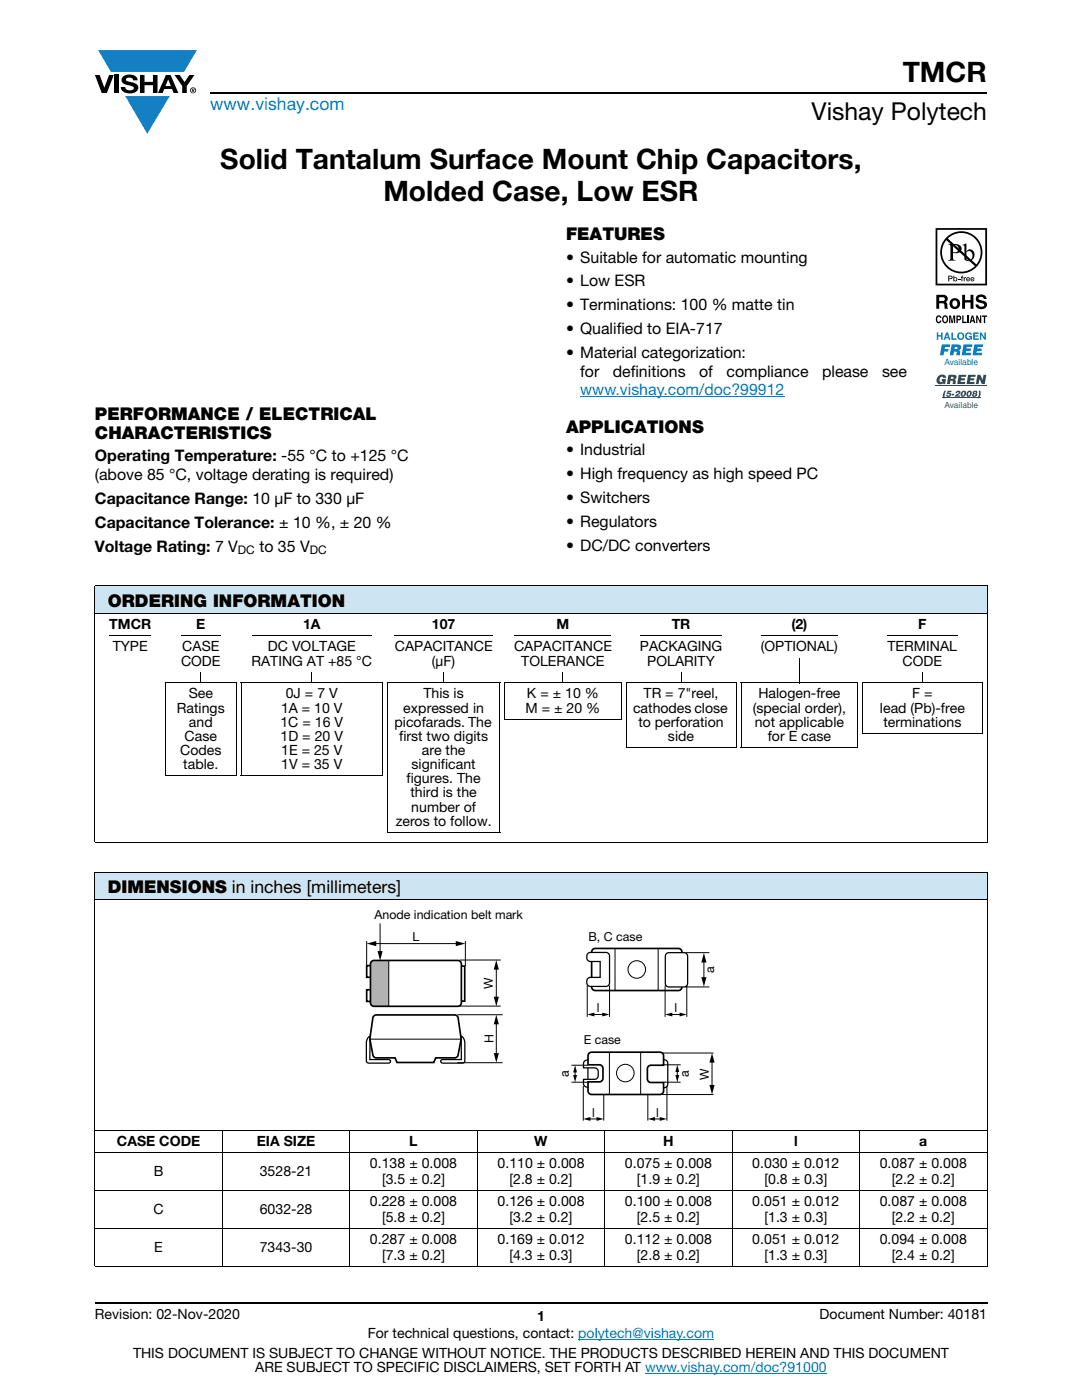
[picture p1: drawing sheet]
<svg xmlns="http://www.w3.org/2000/svg" width="216mm" height="279mm" viewBox="0 0 216 279" stroke-linecap="round" stroke-linejoin="round" font-family="sans-serif">
<g fill="#147fc3">
<path d="M19.6 10h19.7l-2.6 4.3h-1.1h-13.5z"/>
<path d="M25 19.2h8.9l-4.5 7.5z"/>
</g>
<g fill="#000">
<path d="M18.9 15h1l.9 2.5 1-2.5h.9l-1.4 3.6h-1zM22.9 15h.9v3.6h-.9zM24.6 15.3a2.1 2.1 0 0 1 2.8 .3l.1 .4h-.9a.79 .79 0 0 0-.7-.5 .79 .79 0 0 0-.8 .4l.3 .3 1 .2a1.08 1.08 0 0 1 1.2 1 1.08 1.08 0 0 1-1.1 1.2 1.73 1.73 0 0 1-2.4-1.2h.9a.96 .96 0 0 0 .8 .6 .96 .96 0 0 0 .9-.4 1.31 1.31 0 0 0-1.2-.6 1.03 1.03 0 0 1-1.1-.6 1.03 1.03 0 0 1 .2-1.1zM27.9 15h.9v1.3h1.7v-1.3h.9v3.6h-.9v-1.6h-1.7v1.6h-.9zM34.8 15h1.1l.9 1.4 1-1.4h1l-1.5 2.2v1.4h-.9v-1.4zM191.2 55.6h.4v.2h-.4zM191.9 55.1l.3-.1-.2 .2 .2 .1v.2h-.2v.6h-.1v-.6h-.2zM192.3 55.3h.2v.2l.3-.2v.2h-.3v.6h-.2zM186.9 63.1l.4-.2 .3 .1 .2 .5-.6-.3a.66 .66 0 0 0 .1 1l.3-.2h.2a.54 .54 0 0 1-.4 .5 .54 .54 0 0 1-.6-.4zM189.4 63h.4l.2 1.2 .2-1.2h.4v1.5h-.3v-1.3l-.2 1.3h-.2l-.3-1.3v1.3h-.2zM192 63h.3v1.2h.6v.3h-.9zM192 58.8h.6v1.1h1.1v-1.1h.5v2.8h-.5v-1.2h-1.1v1.2h-.6z"/>
<path d="M193 63h.3v1.5h-.3zM195 59a1.15 1.15 0 0 1 1.9 .7h-.6v-.2a.68 .68 0 0 0-1-.1v.3l.2 .2a1.29 1.29 0 0 1 1.5 .9 1.17 1.17 0 0 1-1.2 .9 1.17 1.17 0 0 1-1.1-.9h.5l.1 .2a.67 .67 0 0 0 1.1-.1l-.3-.3-.5-.2a.82 .82 0 0 1-.9-.5 .82 .82 0 0 1 .3-.9zM194.8 63h.3l.5 1v-1h.2v1.5h-.3l-.5-1.1v1.1h-.2zM195.9 63h1.1v.2h-.4v1.3h-.3v-1.3h-.4z"/>
<path d="M33.6 15.9l.5 1.3h-1.1zM33.1 15l-1.6 3.6h1l.3-.8h1.5l.3 .8h1l-1.6-3.6z"/>
<path d="M38.4 17.8h.2v.2h-.2zM38.3 17.7v.7h.1v-.3l.4 .3-.2-.3 .2-.2-.1-.2z"/>
<path d="M38.1 18a.46 .46 0 0 1 .9 0 .46 .46 0 0 1-.9 0zM37.9 18a.6 .6 0 0 0 1.2 0 .6 .6 0 0 0-1.2 0z"/>
<path d="M189.1 47.6a3.9 3.9 0 0 1 5.3-.1 3.9 3.9 0 0 1 .4 5.3zM188.8 47.9l5.7 5.2a3.9 3.9 0 0 1-5.3 .1 3.9 3.9 0 0 1-.4-5.3zM187.6 50.4a4.2 4.2 0 0 0 8.4 0 4.2 4.2 0 0 0-8.4 0z"/>
<path d="M189.4 55.2v.3h.4v-.3zM189.2 55l.7 .1 .2 .3-.2 .3h-.5v.4h-.2z"/>
<path d="M190.2 48.9v1.4a.75 .75 0 0 0 1.1-.7 .75 .75 0 0 0-1.1-.7zM189.2 48.7a2.81 2.81 0 0 1 2.4 .4 .97 .97 0 0 1 0 1.2 .97 .97 0 0 1-1.2 .2l-.2-.1v1.1v.3l.5 .2h-1.5l.3-.1 .1-.4v-2.3v-.2z"/>
<path d="M190.3 60a.63 .63 0 0 0-.3 .8 .63 .63 0 0 0 .8 .4 .63 .63 0 0 0 .2-.8 .63 .63 0 0 0-.7-.4zM189.5 60.6a1.09 1.09 0 0 1 2.1 0 1.09 1.09 0 0 1-2.1 0z"/>
<path d="M190.4 55.7a.26 .26 0 0 0 .5 0 .26 .26 0 0 0-.5 0zM190.2 55h.2v.4a.38 .38 0 0 1 .5 .1 .38 .38 0 0 1 0 .5 .38 .38 0 0 1-.5 0l-.2 .1z"/>
<path d="M192.8 50.3v1.4l.2 .1a.72 .72 0 0 0 .8 0 .72 .72 0 0 0 .3-.8 .72 .72 0 0 0-.4-.8 .72 .72 0 0 0-.9 .1zM192.1 48.9l.7-.3v1.6a.89 .89 0 0 1 1.1-.4 .89 .89 0 0 1 .6 1.1 1.23 1.23 0 0 1-.7 1.1 1.23 1.23 0 0 1-1.4-.2v-2.7z"/>
<path d="M193 55.5v.2h.4l-.2-.3zM193 55.4h.4l.2 .4h-.6v.1h.5a.42 .42 0 0 1-.6 .1 .42 .42 0 0 1 .1-.6z"/>
<path d="M193.9 55.5l-.1 .2h.5l-.3-.3zM193.8 55.4h.5l.1 .4h-.6l.1 .1h.5a.42 .42 0 0 1-.6 .1 .42 .42 0 0 1 0-.6z"/>
<path d="M187 45.9h9.6v10.7h-9.6zM186.7 45.5v11.5h10.3v-11.5z"/>
<path d="M187.4 59.3v.8l.9-.1a.39 .39 0 0 0 .1-.6zM186.8 58.8h1.4a.79 .79 0 0 1 .8 .5 .79 .79 0 0 1-.1 .8l-.2 .2a.98 .98 0 0 1 .4 1.2l.1 .1h-.7l-.2-1-.9-.1v1.1h-.6z"/>
<path d="M188.4 63.2a.64 .64 0 0 0 .2 1.1l.1-.1a.64 .64 0 0 0-.1-1zM188.2 63.1l.2-.2a.56 .56 0 0 1 .7 .4 .82 .82 0 0 1-.5 1.2h-.2a.89 .89 0 0 1-.2-1.4z"/>
<path d="M191.1 63.2v.5l.4-.1v-.3zM190.8 63h.6a.5 .5 0 0 1 .4 .5 .5 .5 0 0 1-.4 .4h-.3v.6h-.3z"/>
<path d="M194 63.3l-.1 .6h.3zM193.9 63h.3l.4 1.5h-.3v-.3h-.5l-.1 .3h-.3z"/>
</g>
<path d="M42 18.6h155M18.9 260h178.1" fill="none" stroke="#000" stroke-width=".36"/>
<path d="M115.8 79.1h40.7M115.4 267.3h27.1M128.7 274h36.3" fill="none" stroke="#067ec4" stroke-width=".2"/>
<g fill="#0160ae">
<path d="M186.9 66.4h.3v.5h.6v-.5h.3v1.4h-.3v-.6h-.6v.6h-.3z"/>
<path d="M189.8 66.4h.3v1.1h.8v.3h-1.1z"/>
<path d="M192.7 66.6a.68 .68 0 0 1 1.2 .2l-.8-.2a.55 .55 0 0 0-.2 .6 .55 .55 0 0 0 .4 .4l.4-.3h-.4v-.3h.6v.8h-.2v-.2a.71 .71 0 0 1-1 0 .71 .71 0 0 1 0-1z"/>
<path d="M194.2 66.4h1.1v.2h-.8v.3h.7v.3h-.7v.4h.8v.2h-1.1z"/>
<path d="M195.5 66.4h.3l.6 1v-1h.3v1.4h-.3l-.6-1v1h-.3z"/>
<path d="M187.9 68.8h1.7l-.1 .5h-.9l-.1 .3h.8l-.1 .6h-.8l-.1 .7h-.7z"/>
<path d="M192.3 68.8h1.7l-.1 .5h-1l-.1 .3h.9l-.1 .5h-.8l-.1 .3h1.1l-.1 .5h-1.8z"/>
<path d="M194.4 68.8h1.8l-.1 .5h-1l-.1 .3h.9l-.1 .5h-.9v.3h1.1l-.1 .5h-1.8z"/>
<path d="M189 66.7l-.2 .6h.3zM188.8 66.4h.3l.6 1.4h-.4l-.1-.3h-.5l-.1 .3h-.3z"/>
<path d="M191.2 67.1a.5 .5 0 0 0 1 0 .5 .5 0 0 0-1 0zM190.9 67.1a.75 .75 0 0 1 1.5 0 .75 .75 0 0 1-1.5 0z"/>
<path d="M190.5 69.3l-.1 .4 .6-.1v-.3zM189.9 68.8l1.7 .1a.63 .63 0 0 1-.3 1l.3 .2v.8h-.7v-.6l-.3-.1h-.2l-.2 .7h-.7z"/>
</g>
<path d="M186.7 76.9h10.3" fill="none" stroke="#1f9047" stroke-width=".2"/>
<g fill="#1f9047">
<path d="M187.2 75.1a.91 .91 0 0 1 .9-.4 .91 .91 0 0 1 .7 .7h-.6l-.3-.2a.56 .56 0 0 0-.4 .5 .56 .56 0 0 0 .3 .5l.3-.2h-.2v-.4h.9l-.2 1.1h-.4v-.2a.82 .82 0 0 1-1.1 0 .82 .82 0 0 1-.1-1.1z"/>
<path d="M191.3 74.8h1.5v.4h-1v.3h.8l-.1 .4h-.8v.3h.9l-.1 .5h-1.5z"/>
<path d="M193.2 74.8h1.5l-.1 .4h-.9v.3h.7v.4h-.8l-.1 .3h1l-.1 .5h-1.6z"/>
<path d="M195 74.8h.6l.5 1 .1-1h.6l-.3 1.9h-.6l-.5-1.1-.1 1.1h-.6z"/>
<path d="M188.5 78h.3l-.3 .7v.8h-.3v-.8z"/>
<path d="M189.1 78h.8l-.1 .3h-.5l-.1 .2 .5-.1a.52 .52 0 0 1-.2 .8 .52 .52 0 0 1-.7-.3h.5l.2-.1-.2-.2-.4 .1z"/>
<path d="M190 78.6h.4v.3h-.5z"/>
<path d="M190.8 78.2a.5 .5 0 0 1 .5-.2 .5 .5 0 0 1 .4 .4l-.7 .5h.6l-.1 .3h-1l.8-.8-.1-.2-.2 .3h-.4z"/>
<path d="M189.8 75.2l-.1 .4h.5l.1-.2-.1-.1zM189.3 74.8l1.5 .1a.54 .54 0 0 1-.3 .9l.2 .2v.7h-.6v-.6l-.3-.1h-.1l-.2 .7h-.6z"/>
<path d="M192.2 78.3l-.2 .5 .2 .1 .2-.5-.1-.2zM191.9 78.1a.51 .51 0 0 1 .8 .1 .66 .66 0 0 1-.2 .8 .66 .66 0 0 1-.8 0v-.4z"/>
<path d="M193.3 78.3l-.1 .5 .1 .1 .3-.5-.2-.2zM193.1 78.1a.51 .51 0 0 1 .8 .1 .66 .66 0 0 1-.2 .8 .66 .66 0 0 1-.8 0l-.1-.4z"/>
</g>
<path d="M188 79.4h7.7" fill="none" stroke="#1f9047" stroke-width=".2"/>
<g fill="#1f9047">
<path d="M195.3 77.9h.3l.1 .8a.72 .72 0 0 1-.7 .8l.3-.8z"/>
<path d="M194.5 78.2l-.1 .2h.2l.1-.2zM194.4 78.7v.2h.2v-.2zM194.2 78.1a.52 .52 0 0 1 .8 .2l-.2 .2 .2 .3a.55 .55 0 0 1-.5 .4 .55 .55 0 0 1-.6-.4l.3-.2-.1-.3z"/>
</g>
<g fill="#cde5f3">
<path d="M18.9 116.9h178.1v5.5h-178.1z"/>
<path d="M18.9 174.1h178.1v5.5h-178.1z"/>
</g>
<g fill="none" stroke="#000" stroke-width=".2">
<path d="M18.9 116.9h178.1M18.9 117v51M197 117v51M18.9 122.4h178.1M33 136.3h14.2M33 136.4v18.3M40.1 134.3v2.1M47.1 136.4v18.3M48 136.3h28.4M48.1 136.4v18.3M62.2 134.3v2.1M76.3 136.4v18.3"/>
<path d="M77.2 136.3h22.6M77.3 136.4v29.6M88.5 134.3v2.1M99.7 136.4v29.6M100.6 136.3h23.4M100.7 136.4v7M112.3 134.3v2.1M123.9 136.4v7M124.8 136.3h22.2M124.9 136.4v12.7M135.9 134.3v2.1M146.9 136.4v12.7"/>
<path d="M147.8 136.3h23.4M147.9 136.4v12.7M159.5 131.3v5.1M171.2 136.4v12.7M172.1 136.3h23.9M172.1 136.4v9.8M184.1 134.3v2.1M196 136.4v9.8M33 154.8h14.2M48 154.8h28.4M100.6 143.5h23.4M124.8 149.1h22.2"/>
<path d="M147.8 149.1h23.4M172.1 146.3h23.9M18.9 168.1h178.1M18.9 174.1h178.1M18.9 179.6h178.1M18.9 174.2v78.5M77.2 166.1h22.6M197 174.2v78.5M18.9 225.6h178.1M18.9 230h178.1M18.9 237.6h178.1M44.4 225.6v27.3"/>
<path d="M69.8 225.6v27.3M95.2 225.6v27.3M120.7 225.6v27.3M146.1 225.6v27.3M171.5 225.6v27.3M18.9 245.2h178.1M18.9 252.8h178.1"/>
</g>
<path d="M74.1 191.9l.5-.2h3v9.1h-3a.71 .71 0 0 1-.7-.7v-7.7z" fill="#b3b3b3"/>
<path d="M73.9 192.7h-.7v2.3h.7M73.9 197.5h-.7v2.4h.7M74.1 191.9l.5-.2h16.7a.71 .71 0 0 1 .8 .7v7.7a.71 .71 0 0 1-.8 .7h-16.7a.71 .71 0 0 1-.7-.7v-7.7zM92.1 192.8h.6v7h-.6M118.3 189.5l.5-.2h16.6a.71 .71 0 0 1 .7 .7v7a.71 .71 0 0 1-.7 .7h-16.6a.71 .71 0 0 1-.7-.7v-7zM74.6 202.8l.5-.2h15.6a.71 .71 0 0 1 .7 .7l.6 4-.6 3.1a.71 .71 0 0 1-.7 .7h-3.8l-.3 .9h-7.4l-.4-.9h-3.7a.71 .71 0 0 1-.7-.7l-.6-3.1 .6-4z" fill="none" stroke="#000" stroke-width=".34"/>
<path d="M73.2 187.8v5M74.7 188.3h16.6M75.8 184.3v5.9M77.6 191.7v9.2M91.7 191.6h8.2M92.9 187.8v5M99 193.2v6.1M74 207.4h17.9M91.3 212.1h9M91.3 202.5h9M91.7 200.8h8.2M99 204.1v6.4" fill="none" stroke="#000" stroke-width=".2"/>
<path d="M73.2 188.3l1.9-.5v1zM75.3 189.8h1.1l-.6 1.9zM90.9 187.8l2 .5-2 .5zM99 191.6l.5 1.9h-1zM98.5 198.9h1l-.5 1.9zM99 202.5l.5 1.9h-1zM98.5 210.2h1l-.5 1.9z" fill="#000"/>
<path d="M73.5 207l.5-.2h-.2v4.7h3.7l.4 .2-.1 .4-.3 .1h-2.8a1.69 1.69 0 0 1-1.5-.3l-.1-3.4a2.04 2.04 0 0 1 .4-1.5zM91.8 206.8a1.29 1.29 0 0 1 1 1.7v2.2a1.59 1.59 0 0 1-.3 1.4l-4.1 .1-.5-.3 .2-.4h.3h3.7l-.1-4.7z" fill="none" stroke="#000" stroke-width=".25"/>
<path d="M133 190.3l.5-.2h3a.71 .71 0 0 1 .7 .7v5.5a.71 .71 0 0 1-.7 .7h-3a.71 .71 0 0 1-.7-.7v-5.5z" fill="#fff"/>
<path d="M133 190.3l.5-.2h3a.71 .71 0 0 1 .7 .7v5.5a.71 .71 0 0 1-.7 .7h-3a.71 .71 0 0 1-.7-.7v-5.5z" fill="none" stroke="#000" stroke-width=".25"/>
<path d="M117.3 190.3l.5-.2h3.1a.71 .71 0 0 1 .7 .7v5.3a.71 .71 0 0 1-.7 .8h-3.1a.92 .92 0 0 1-.7-.9 .92 .92 0 0 1 .7-.9h2v-3.2h-2a.93 .93 0 0 1-.7-.7 .93 .93 0 0 1 .2-.9z" fill="#fff"/>
<path d="M117.3 190.3l.5-.2h3.1a.71 .71 0 0 1 .7 .7v5.3a.71 .71 0 0 1-.7 .8h-3.1a.92 .92 0 0 1-.7-.9 .92 .92 0 0 1 .7-.9h2v-3.2h-2a.93 .93 0 0 1-.7-.7 .93 .93 0 0 1 .2-.9z" fill="none" stroke="#000" stroke-width=".25"/>
<circle cx="127.1" cy="193.5" r="1.75" fill="#fff"/>
<g fill="none" stroke="#000" stroke-width=".2">
<path d="M117.2 196.7v6.2M121.6 196.7v6.2M122.7 189.3v8.4M131.3 189.3v8.4M132.7 196.7v6.2M136.8 197h4.7M136.8 190.1h4.7M137 196.7v6.2M140.5 191.7v3.7M133.9 202.5h2"/>
<circle cx="127.1" cy="193.5" r="1.75"/>
</g>
<path d="M140.5 190.2l.5 1.9h-1.1zM139.9 195h1.1l-.5 1.9zM132.7 202.5l1.4-.4v.8zM135.6 202.1l1.4 .4-1.4 .4z" fill="#000"/>
<path d="M116.6 211.8l.5-.2h3a.71 .71 0 0 1 .7 .7v3.9a.71 .71 0 0 1-.7 .8h-3a.71 .71 0 0 1-.7-.8v-.8h2.3a.71 .71 0 0 0 .7-.7v-.9a.71 .71 0 0 0-.7-.7h-2.3v-.8zM128.8 211.7l.5-.2h3.2a.71 .71 0 0 1 .7 .7v4.2a.71 .71 0 0 1-.7 .7h-3.2a.71 .71 0 0 1-.7-.7v-4.2z" fill="none" stroke="#000" stroke-width=".25"/>
<path d="M117.5 210.2l.5-.2h13.7a.71 .71 0 0 1 .7 .7v1.9h-2.5a.71 .71 0 0 0-.7 .7v2a.71 .71 0 0 0 .7 .7h2.5v1.7a.71 .71 0 0 1-.7 .7h-13.7a.71 .71 0 0 1-.7-.7v-1.8h2.3a.71 .71 0 0 0 .7-.7v-2a.71 .71 0 0 0-.7-.7h-2.3v-1.8z" fill="#fff"/>
<path d="M117.5 210.2l.5-.2h13.7a.71 .71 0 0 1 .7 .7v1.9h-2.5a.71 .71 0 0 0-.7 .7v2a.71 .71 0 0 0 .7 .7h2.5v1.7a.71 .71 0 0 1-.7 .7h-13.7a.71 .71 0 0 1-.7-.7v-1.8h2.3a.71 .71 0 0 0 .7-.7v-2a.71 .71 0 0 0-.7-.7h-2.3v-1.8z" fill="none" stroke="#000" stroke-width=".34"/>
<path d="M117.3 213.1v2.2" fill="none" stroke="#000" stroke-width=".25"/>
<g fill="none" stroke="#000" stroke-width=".2">
<path d="M114 216h3.3M114 212.6h3.3M114.8 213.8v1M116.4 216.7v6.9M118.3 202.5h2.1M120.5 218.4v5.2M129.3 218.4v5.2M132.1 218.4h10.3M132.1 210.2h10.3M132.3 216h3.5M132.3 212.5h3.5M133.1 216.7v6.9"/>
<path d="M135.1 213.7v1.1M142.1 211.7v5.2M117.5 223.3h1.8M130.4 223.3h1.5"/>
</g>
<path d="M114.8 212.6l.3 1.4h-.7zM114.4 214.5h.7l-.3 1.5zM117.2 202.5l1.4-.4v.8zM120.2 202.1l1.4 .4-1.4 .4zM135.1 212.5l.4 1.4h-.7zM134.8 214.5h.7l-.4 1.5zM142.1 210.2l.5 1.9h-1zM141.6 216.5h1l-.5 1.9zM116.4 223.3l1.4-.4v.8zM119 222.9l1.5 .4-1.5 .4zM129.3 223.3l1.4-.4v.8zM131.6 222.9l1.5 .4-1.5 .4z" fill="#000"/>
<circle cx="124.8" cy="214.2" r="1.75" fill="#fff"/>
<g fill="none" stroke="#000" stroke-width=".2">
<path d="M21.8 126.9h8.3M36.3 126.9h7.7M50.3 126.9h23.9M78.8 126.9h19.4M102.7 126.9h19.3M127.8 126.9h16.3M152 126.9h15.2M177.1 126.9h14M121.6 210v8.4M127.8 210v8.4"/>
<circle cx="124.8" cy="214.2" r="1.75"/>
</g>
<path d="M21.7 126.8l.1 .2zM36.2 126.8l.1 .2zM50.2 126.8l.1 .2zM78.7 126.8l.1 .2zM102.6 126.8l.1 .2zM127.7 126.8l.1 .2zM151.9 126.8l.1 .2zM177 126.8l.1 .2z" fill="#000"/>
<g font-size="5.6">
<text x="180.1" y="16.4">TMCR</text>
<text x="44" y="33.8">Solid Tantalum Surface Mount Chip Capacitors,</text>
<text x="76.5" y="40.1">Molded Case, Low ESR</text>
</g>
<text font-size="4.9" x="161.9" y="24">Vishay Polytech</text>
<text font-size="3.5" fill="#067ec4" x="42" y="21.9">www.vishay.com</text>
<g font-size="3.5">
<text x="112.9" y="47.9">FEATURES</text>
<text x="18.9" y="83.8">PERFORMANCE / ELECTRICAL</text>
<text x="18.9" y="87.5">CHARACTERISTICS</text>
<text x="112.9" y="86.3">APPLICATIONS</text>
<text x="21.5" y="121.1">ORDERING INFORMATION</text>
<text x="21.5" y="178.2">DIMENSIONS in inches [millimeters]</text>
</g>
<g font-size="3.2">
<text x="112.9" y="52.4">• Suitable for automatic mounting</text>
<text x="112.9" y="57.2">• Low ESR</text>
<text x="112.9" y="61.9">• Terminations: 100 % matte tin</text>
<text x="112.9" y="66.7">• Qualified to EIA-717</text>
<text x="112.9" y="71.5">• Material categorization:</text>
<text x="115.8" y="75.2">for</text>
<text x="122.3" y="75.2">definitions</text>
<text x="139.5" y="75.2">of</text>
<text x="145" y="75.2">compliance</text>
<text x="164" y="75.2">please</text>
<text x="176" y="75.2">see</text>
<text x="18.9" y="92.1">Operating Temperature: -55 °C to +125 °C</text>
<text x="18.9" y="95.8">(above 85 °C, voltage derating is required)</text>
<text x="112.9" y="90.8">• Industrial</text>
<text x="112.9" y="95.6">• High frequency as high speed PC</text>
<text x="18.9" y="100.5">Capacitance Range: 10 μF to 330 μF</text>
<text x="112.9" y="100.4">• Switchers</text>
<text x="18.9" y="105.3">Capacitance Tolerance: ± 10 %, ± 20 %</text>
<text x="112.9" y="105.1">• Regulators</text>
<text x="18.9" y="110.1">Voltage Rating: 7 V</text>
<text x="51.8" y="110.1">to 35 V</text>
<text x="112.9" y="109.9">• DC/DC converters</text>
</g>
<text font-size="3.2" fill="#067ec4" x="115.8" y="78.9">www.vishay.com/doc?99912</text>
<g font-size="2.8">
<text x="21.8" y="125.6">TMCR</text>
<text x="39.2" y="125.6">E</text>
<text x="60.5" y="125.6">1A</text>
<text x="86.2" y="125.6">107</text>
<text x="111.1" y="125.6">M</text>
<text x="134" y="125.6">TR</text>
<text x="157.9" y="125.6">(2)</text>
<text x="183.2" y="125.6">F</text>
<text x="22.5" y="130">TYPE</text>
<text x="36.4" y="130">CASE</text>
<text x="53.5" y="130">DC VOLTAGE</text>
<text x="78.8" y="130">CAPACITANCE</text>
<text x="102.6" y="130">CAPACITANCE</text>
<text x="127.7" y="130">PACKAGING</text>
<text x="151.8" y="130">(OPTIONAL)</text>
<text x="177.1" y="130">TERMINAL</text>
<text x="36.1" y="133">CODE</text>
<text x="50.2" y="133">RATING AT +85 °C</text>
<text x="86.2" y="133">(μF)</text>
<text x="104" y="133">TOLERANCE</text>
<text x="129.2" y="133">POLARITY</text>
<text x="180.1" y="133">CODE</text>
<text x="35.3" y="142.2">Ratings</text>
<text x="37.7" y="139.4">See</text>
<text x="56.1" y="142.2">1A = 10 V</text>
<text x="57" y="139.4">0J = 7 V</text>
<text x="80.5" y="142.2">expressed in</text>
<text x="84.5" y="139.4">This is</text>
<text x="104.9" y="142.2">M = ± 20 %</text>
<text x="105.2" y="139.4">K = ± 10 %</text>
<text x="126.3" y="142.2">cathodes close</text>
<text x="128.4" y="139.4">TR = 7&quot;reel,</text>
<text x="150.2" y="142.2">(special order),</text>
<text x="151.3" y="139.4">Halogen-free</text>
<text x="175.6" y="142.2">lead (Pb)-free</text>
<text x="182" y="139.4">F =</text>
<text x="36.8" y="147.8">Case</text>
<text x="37.7" y="145">and</text>
<text x="56" y="145">1C = 16 V</text>
<text x="56" y="147.8">1D = 20 V</text>
<text x="78.7" y="145">picofarads. The</text>
<text x="79.7" y="147.8">first two digits</text>
<text x="127.4" y="145">to perforation</text>
<text x="133.3" y="147.8">side</text>
<text x="150.6" y="145">not applicable</text>
<text x="153.2" y="147.8">for E case</text>
<text x="176.3" y="145">terminations</text>
<text x="35.9" y="150.7">Codes</text>
<text x="36.6" y="153.5">table.</text>
<text x="56.1" y="150.7">1E = 25 V</text>
<text x="56.1" y="153.5">1V = 35 V</text>
<text x="82.1" y="153.5">significant</text>
<text x="84.2" y="150.7">are the</text>
<text x="81.1" y="156.3">figures. The</text>
<text x="81.9" y="159.2">third is the</text>
<text x="82.1" y="162">number of</text>
<text x="79" y="164.8">zeros to follow.</text>
<text x="23.3" y="228.7">CASE CODE</text>
<text x="51.2" y="228.7">EIA SIZE</text>
<text x="73.8" y="233.2">0.138 ± 0.008</text>
<text x="81.7" y="228.7">L</text>
<text x="99.3" y="233.2">0.110 ± 0.008</text>
<text x="106.6" y="228.7">W</text>
<text x="124.7" y="233.2">0.075 ± 0.008</text>
<text x="132.3" y="228.7">H</text>
<text x="150.1" y="233.2">0.030 ± 0.012</text>
<text x="158.4" y="228.7">l</text>
<text x="175.6" y="233.2">0.087 ± 0.008</text>
<text x="183.4" y="228.7">a</text>
<text x="30.7" y="234.7">B</text>
<text x="51.8" y="234.7">3528-21</text>
<text x="76.2" y="236.3">[3.5 ± 0.2]</text>
<text x="101.7" y="236.3">[2.8 ± 0.2]</text>
<text x="127.1" y="236.3">[1.9 ± 0.2]</text>
<text x="152.5" y="236.3">[0.8 ± 0.3]</text>
<text x="177.9" y="236.3">[2.2 ± 0.2]</text>
<text x="30.6" y="242.3">C</text>
<text x="51.8" y="242.3">6032-28</text>
<text x="73.8" y="240.7">0.228 ± 0.008</text>
<text x="76.2" y="243.9">[5.8 ± 0.2]</text>
<text x="99.3" y="240.7">0.126 ± 0.008</text>
<text x="101.7" y="243.9">[3.2 ± 0.2]</text>
<text x="124.7" y="240.7">0.100 ± 0.008</text>
<text x="127.1" y="243.9">[2.5 ± 0.2]</text>
<text x="150.1" y="240.7">0.051 ± 0.012</text>
<text x="152.5" y="243.9">[1.3 ± 0.3]</text>
<text x="175.6" y="240.7">0.087 ± 0.008</text>
<text x="177.9" y="243.9">[2.2 ± 0.2]</text>
<text x="30.8" y="249.9">E</text>
<text x="51.8" y="249.9">7343-30</text>
<text x="73.8" y="248.3">0.287 ± 0.008</text>
<text x="76.2" y="251.5">[7.3 ± 0.2]</text>
<text x="99.3" y="248.3">0.169 ± 0.012</text>
<text x="101.7" y="251.5">[4.3 ± 0.3]</text>
<text x="124.7" y="248.3">0.112 ± 0.008</text>
<text x="127.1" y="251.5">[2.8 ± 0.2]</text>
<text x="150.1" y="248.3">0.051 ± 0.012</text>
<text x="152.5" y="251.5">[1.3 ± 0.3]</text>
<text x="175.6" y="248.3">0.094 ± 0.008</text>
<text x="177.9" y="251.5">[2.4 ± 0.2]</text>
<text x="18.9" y="263.3">Revision: 02-Nov-2020</text>
<text x="107.2" y="263.6">1</text>
<text x="163.6" y="263.3">Document Number: 40181</text>
<text x="73.4" y="267.1">For technical questions, contact: polytech@vishay.com</text>
<text x="26.5" y="271">THIS DOCUMENT IS SUBJECT TO CHANGE WITHOUT NOTICE. THE PRODUCTS DESCRIBED HEREIN AND THIS DOCUMENT</text>
<text x="50.9" y="273.8">ARE SUBJECT TO SPECIFIC DISCLAIMERS, SET FORTH AT www.vishay.com/doc?91000</text>
</g>
<g font-size="2.5">
<text x="74.7" y="183.4">Anode indication belt mark</text>
<text x="82.3" y="187.8">L</text>
<text x="117.4" y="187.8">B, C case</text>
<text x="98.4" y="197.3" transform="rotate(-90 98.4 197.3)">W</text>
<text x="142.5" y="194.2" transform="rotate(-90 142.5 194.2)">a</text>
<text x="119.1" y="201.9">l</text>
<text x="134.6" y="201.9">l</text>
<text x="98.4" y="208.2" transform="rotate(-90 98.4 208.2)">H</text>
<text x="116.5" y="208.3">E case</text>
<text x="113.5" y="214.9" transform="rotate(-90 113.5 214.9)">a</text>
<text x="137.5" y="215" transform="rotate(-90 137.5 215)">a</text>
<text x="141.4" y="215.4" transform="rotate(-90 141.4 215.4)">W</text>
<text x="118.2" y="222.8">l</text>
<text x="130.9" y="222.8">l</text>
</g>
<g font-size="2.4">
<text x="47.5" y="110.6">DC</text>
<text x="61.8" y="110.6">DC</text>
</g>
<text font-size="1.7" fill="#0160ae" x="188.5" y="72.9">Available</text>
<text font-size="1.7" fill="#1f9047" x="188.5" y="81.5">Available</text>
</svg>
